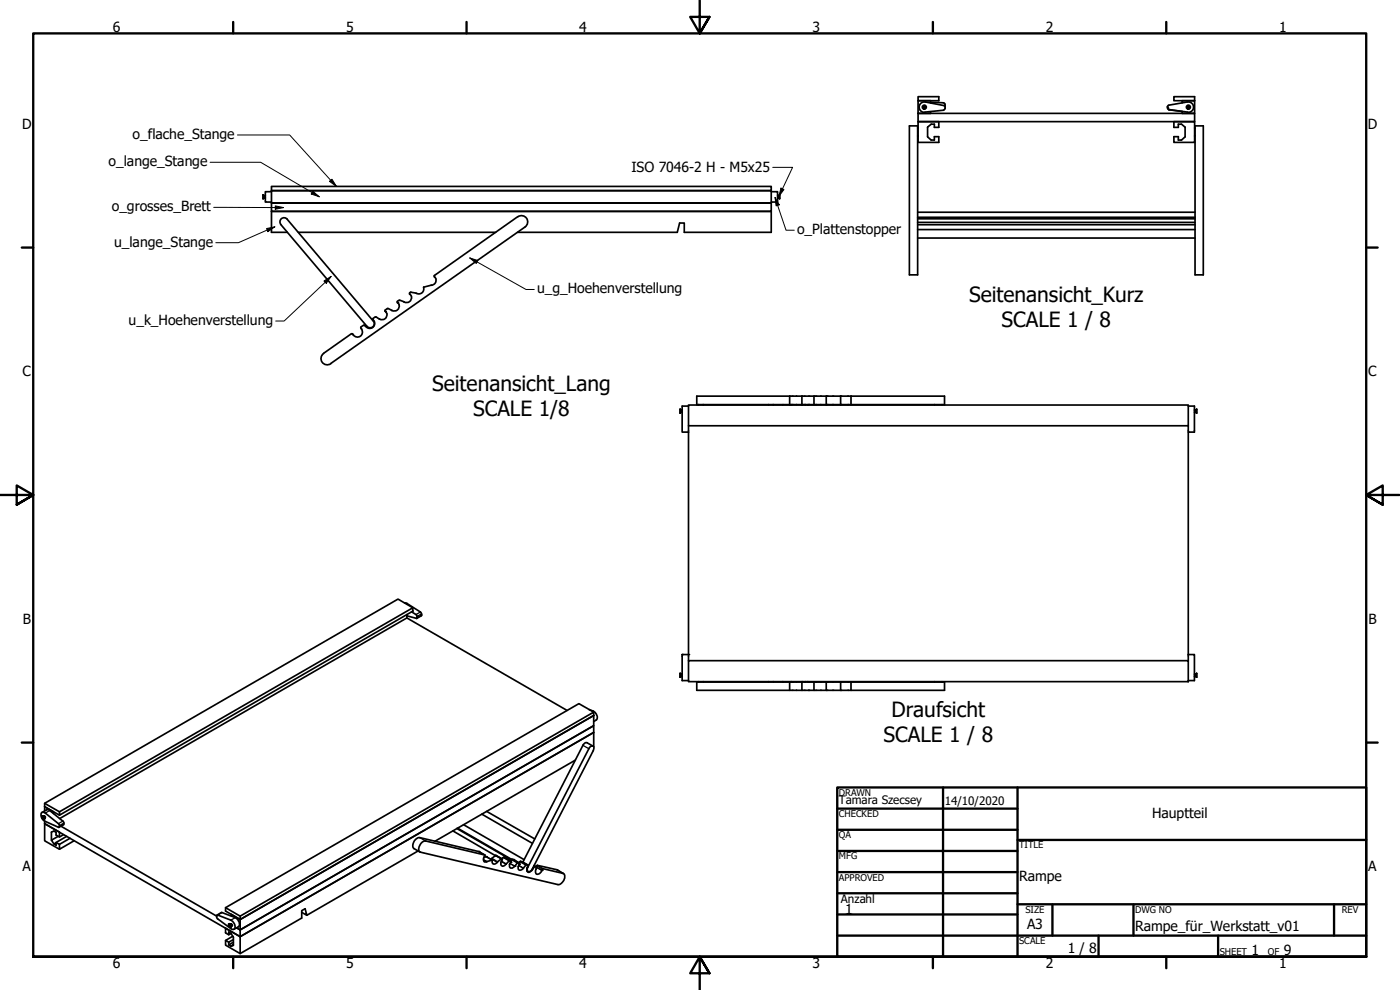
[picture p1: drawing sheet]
<svg xmlns="http://www.w3.org/2000/svg" width="420mm" height="297mm" viewBox="0 0 420 297" stroke-linecap="round" stroke-linejoin="round" font-family="sans-serif">
<!-- layer: Visible (ANSI) -->
<g fill="none" stroke="#000" stroke-width=".51">
<path d="M272.9 37.8h2.5v44.7h-2.5zM275.4 38.5h.1M275.5 29h6.2v1.2h-6.2zM275.5 36.5h6.2v1.7h-1.3v-.9h-.9l-1.1 .8v3l1.1 .9h.9v-1h1.3v1.7h-6.2zM277 32.1l.8 .1h-.4v.3v-.3zM277.1 32.1v.1M277.4 32.1h.1M277.4 31.7v.4zM277.4 32.4h.1M277.4 31.9h.1M277.7 32.1v.1M279.3 30.9v-.7h-3.8v6.3h83v-2.5h-83h3.8v-.5"/>
<path d="M279.3 30.7l3.8 .1 .4 .3 .2 .6M283.2 33.1l-5.6 .5M283.6 31.7l-.1 .2M283.6 32.5l-.4 .5M283.7 32.6l-.1-.7-.3-.2-5.6-1.1a1.57 1.57 0 0 0-1.9 1.5 1.57 1.57 0 0 0 1.8 1.6M350.4 32v.4M350.5 32.4l.4 .5 5.5 .7M350.5 32.5l.4 .4M350.8 31.6l-.4 .5M350.8 31.5l5.6-.9a1.56 1.56 0 0 1 1.8 1.5 1.56 1.56 0 0 1-1.8 1.6M352.3 29h6.2v1.2h-6.2zM352.3 36.5h6.2v6.2h-6.2v-1.7h1.3v1h1l1.1-.9v-3l-1.1-.8h-1v.9h-1.3z"/>
<path d="M354.8 30.8v-.6h3.7v3.8h-3.7v-.5l-4-.6M356.2 32.1l.9 .1h-.4l-.1 .3v-.3zM356.4 32.1v.1M356.6 32.1h.1M356.6 31.7l.1 .4zM356.6 32.4h.1M356.6 31.9h.1M356.9 32.1v.1M358.5 38.5h.1M358.6 37.8h2.5v44.7h-2.5zM79 58.5v1.1M79 58.5l.2 .2"/>
<path d="M79.2 59.4l-.2 .2M79.3 58.7h.1M79.3 59.4h.1M79.4 58.8v.5M79.4 59.3v.1M79.4 58.7v.6M79.4 58.7v.7M79.4 58.7h.2M79.4 59.4h.2M81.5 55.9h150v1.3h-150zM81.5 57.2h150v3.7h-150v2.5h150v-2.5h-150zM81.5 57.5h-1.9v3.1h1.9"/>
<path d="M231.5 57.5h1.9v3.1h-1.9M233.4 58.7h.1M233.4 59.4h.1M233.5 59.4h.1M233.5 58.7v.7M233.5 58.7l.1 .1M233.6 58.8v.5M233.6 58.7v.7M233.6 58.7v.1M233.6 59.4l.3 .2M233.7 58.7h-.1M233.9 58.5v1.1"/>
<path d="M233.9 58.5l-.2 .2M275.4 40.8h.1M358.5 40.8h.1M86.2 65.8l25.8 30.5a1.24 1.24 0 0 1-.1 1.8 1.24 1.24 0 0 1-1.8-.2l-25.8-30.5M86.2 65.8a1.24 1.24 0 0 0-1.8-.2 1.24 1.24 0 0 0-.1 1.8M86.2 69.7h-4.7v-6.3h150v6.3h-26.1v-2.8h-1.4l-.7 2.8h-48M89.5 69.7h59.3M155.4 65l-25 17.7M155.4 65a1.87 1.87 0 0 1 2.6 .5 1.87 1.87 0 0 1-.5 2.6l-58.2 41a1.87 1.87 0 0 1-2.6-.4 1.87 1.87 0 0 1 .4-2.6M275.4 65.6h83.2M275.4 67.4h83.2M275.4 66.7h83.2"/>
<path d="M275.4 63.7h83.2M275.4 65.2h83.2M275.4 68.9h83.2M275.4 71.4h83.2M108.4 98.1l-.1 .3a1.54 1.54 0 0 1 0 2.2 1.54 1.54 0 0 1-2.2-.1M112 95.6l.1 .5M112.1 96.1a1.54 1.54 0 0 1-.5 2.3 1.54 1.54 0 0 1-2.2-.8l-1.1 .5M112.9 95.1l-.9 .5M112.9 95.1l1 .6M113.9 95.7h.1M115.7 93.5h.1M115.7 93.5l.4 .5"/>
<path d="M116.1 94.1a1.49 1.49 0 0 1-.5 1.5 1.49 1.49 0 0 1-1.7 .1M116.3 92.6l-.8 .5 .1 .3M116.5 92.6h-.3M116.5 92.6l1.1 .5M117.5 93.1h.1M119.3 90.5l-.1 .2 .6 .7M119.8 90.1l-.5 .3M119.8 91.4a1.49 1.49 0 0 1-.6 1.6 1.49 1.49 0 0 1-1.6 .1M120 90.1h-.2M120 90.1l1.2 .4M123 87.9l-.1 .3 .6 .8M123.5 89.1a1.49 1.49 0 0 1-.6 1.4 1.49 1.49 0 0 1-1.6 .1"/>
<path d="M127.1 86.3a1.53 1.53 0 0 1-.5 1.6 1.53 1.53 0 0 1-1.8 .1l-1.5-.3-.4 .2M129.3 85.6l-2.2 .6M130.4 82.6v.4M130.4 83.1a1.44 1.44 0 0 1 .4 1.6 1.44 1.44 0 0 1-1.4 .9M105.8 100.2h-.3l-8.4 5.8M105.9 100.2l.1 .3M106 100.5h.1M237 118.9h7.3M237 118.9h-27.9v2.5h27.9M237 118.9v2.5M240.7 118.9v2.5M244.3 118.9h39.2v2.5h-39.2"/>
<path d="M244.3 118.9v2.5M248 118.9v2.5M252.3 118.9v2.5M255.4 118.9v2.5M204.2 122.8l.2 .2M204.2 122.8v1.1M204.4 123.7l-.2 .2M204.5 123h.1M204.5 123v.7M204.5 123.1v.5M204.5 123.6v.1M204.5 123.6l.1 .1"/>
<path d="M204.6 123v.7M204.6 123h.1M204.6 123.7h.1M206.6 121.5h150v6.2h-150zM206.6 121.8h-1.9v7.9h1.9M206.6 127.7v70.5M209.6 121.4v.1M211.1 121.4v.1M230.6 121.4v.1M232.1 121.4v.1M234.9 121.4v.1M237 121.4h7.3"/>
<path d="M237.4 121.4v.1M240.7 121.4v.1M241.7 121.4v.1M242.4 121.4v.1M280.5 121.4v.1M282.7 121.4v.1M356.6 121.8h1.9v7.9h-1.9v-2M356.6 129.7v68.5M358.5 123h.3l-.1 .7M358.5 123.7h.3M358.7 123.1v.6M358.7 123.7h.1"/>
<path d="M358.8 123.7l.3 .2M359.1 122.8v1.1M359.1 122.8l-.3 .2M121.5 181h.5l4.4 2.8 .2 .8-1.5 .9M122.1 184.4v1l-104.2 60.2M122.1 185.4l48.1 27.8M123.5 183.6l1.5 .9 .2 .8-.2 .3-2.9-.8M123.9 182.4l-4.5-2.6-106 61.2v1M206.6 198.2h150v6.3h-150zM206.6 196.5l-1.9-.1v7.8h1.9M356.6 196.4h1.9v7.8h-1.9M176.8 212.9l1.5 .6a1.75 1.75 0 0 1 .6 2.5l-.7 .5"/>
<path d="M178.2 213.7l-4.5-2.6-106 61.2v1.1l4.4 2.5M204.2 202l.2 .3M204.2 202v1.2M204.4 203l-.2 .2M204.4 202.9v.1M204.5 202.3h.1M204.5 202.3v.6M204.5 202.4v.5M204.5 202.9h.1M204.6 202.3v.6M204.6 202.3h.1M204.6 202.9h.1"/>
<path d="M209.6 204.5v.1M211.1 204.5v.1M230.6 204.5v.1M232.1 204.5v.1M234.9 204.5v.1M237 204.6h7.3M237 204.6h-27.9v2.5h27.9M237 204.6v2.5M237.4 204.5v.1M240.7 204.6v2.5M240.7 204.5v.1M241.7 204.5v.1"/>
<path d="M242.4 204.5v.1M244.3 204.6h39.2v2.5h-46.5M244.3 204.6v2.5M248 204.6v2.5M252.3 204.6v2.5M255.4 204.6v2.5M280.5 204.5v.1M282.7 204.5v.1M358.5 202.3h.3l-.1 .6M358.5 202.9h.2M358.7 202.4v.5M358.8 203l.3 .2"/>
<path d="M359.1 202v1.2M359.1 202l-.3 .3M172.7 228.1l-42.1 24.3M177.1 224.1a.68 .68 0 0 1 1-.2 .68 .68 0 0 1 0 1.1l-18.3 35.7a.82 .82 0 0 1-.7 .8 .82 .82 0 0 1-.9-.5l.2-.9zM178 223.9l-1.8-1a1 1 0 0 0-1.3 .7l-18 35.1M178.2 224v-4.2l-106.1 61.2-58.7-33.9v-.7M12.4 243.9l.3-.2 .7 .1 4.3 3.5a.58 .58 0 0 1-.1 1l-4.5-2.1a2.2 2.2 0 0 1-.7-2.3zM12.6 245a.51 .51 0 0 1 .6 .2 .51 .51 0 0 1-.1 .7l-.4-.2zM12.6 243.8l1.5-.9 .5 .1 4.4 3.4 .1 1-1.4 .8M12.6 244.8h.1a.6 .6 0 0 1 .6 .4 .6 .6 0 0 1-.1 .7M12.6 245.2h.2M12.6 245.2l.3 .5"/>
<path d="M12.6 245.2h.1M12.6 245.2l.3 .1M12.8 245.3h.1M12.9 245.3h.1M12.9 245l.1 .3M12.9 245l.1 .1M12.9 245v.3M13 245.5l-.1 .2M13 245.4l-.1 .3M13 245.3l.2 .2M13 245.4l.2 .2M13 245.4h.1"/>
<path d="M13 245.3l-.1 .1M13 244.8l.1 .2M13.1 244.9l.4 .3-.1 .3v-.3zM13.1 244.9l.5 .1-.1 .4M13.2 245l.3 .3-.1 .3M13.2 245.6h.1M13.4 242l2.7 1.6v.5M13.4 242v1.3M13.4 241l4.4 2.6M13.4 242l4.4 2.6M17.5 250.9l-2.1 1.2 .8 1.1 .6-.4M17.8 243.6l106.1-61.2v1l-106.1 61.2z"/>
<path d="M17.8 251.1v-1.4l-4.4-2.6v5.2l4.4 2.5M18.3 247.9l46.7 27M19 250.4l-1.2 .7-1-.5v-.9l-.6-.3-.8 .3v2.4M20 250.9l-3.2 1.9v.8l-.6-.4M21 251.5l-3.2 1.9-1-.6M22.2 252.3l-4.4 2.5v-1.4M125.5 255.3l-33.4 19.3M126 255.6l-1.7-1a2.23 2.23 0 0 1 1.7-3.3l17.7 4.2 1.8 1M135.9 249.3l12.8 7.4M137.1 248.6l16.3 9.4M137.3 248.5l16.2 9.4M139.1 247.4l18.2 10.5"/>
<path d="M144.6 244.3l15.2 8.7M145.2 257.3l.7-.3 1.8 1M145.5 256.5l-.3 .7a.85 .85 0 0 0-.1 1 .85 .85 0 0 0 .8 .4l1.8-.6M145.5 256.5l-17.7-4.2a2.39 2.39 0 0 0-1.9 3.3l41.5 9.8a2.21 2.21 0 0 0 1.7-3.3l-6.3-1.4a1.47 1.47 0 0 1-2 1.4l-.1-.8 .3-1.2M146 243.4l14.5 8.3M147.7 258a.84 .84 0 0 0 .4 1.3 .84 .84 0 0 0 1.1-.6l1.4-1a.43 .43 0 0 1 .2 .4 .43 .43 0 0 1-.3 .3 .84 .84 0 0 0 .1 1.4 .84 .84 0 0 0 1.2-.5l1-1 .5 .1M148.7 256.7l-1.4 1.2M148.7 256.7l2 1M150.6 257.7l.5-.5 .4 .1 1.8 1.1M153.2 258.3l.5-.5 2.2 1.1M153.3 258.4v.3a1 1 0 0 0-.4 1 1 1 0 0 0 .6 .8l.8-.4 1-1.2h.6M155.8 258.9l.3-.5 .6 .2 1.8 1"/>
<path d="M155.9 258.9l-.4 1.1a.81 .81 0 0 0 .5 1.1 .81 .81 0 0 0 1-.6l.9-1.1 .5 .2M158.4 259.6l-.2 .6a.88 .88 0 0 0 .2 1.4 .88 .88 0 0 0 1.3-.5l.7-1.1 .6 .1M160.3 259.7l.7 .4M65.2 274.6l4.1 1.5 .7 .6a1.26 1.26 0 0 1-.2 2.2l-4.6-3.3-.2-.3zM65.2 274.6l1.4-.8 4 1.5 .7 .6a1.77 1.77 0 0 1 .3 2.2l-1.4 .7M67.7 272.3l4.4 2.6M68.6 277.3a.54 .54 0 0 1 .6 .2 .54 .54 0 0 1-.1 .7l-.5-.3zM68.7 277.2a.64 .64 0 0 1 .6 .3 .64 .64 0 0 1 0 .7M68.7 277.6h.2M68.7 277.6l.3 .1v.4M68.7 277.6l.3 .1M69 277.4v.3"/>
<path d="M69 277.4v.1M69 277.2l.5 .5M69 277.9v.2M69 277.6v.1M69 277.8v.3M69 277.7l.3 .2M69 277.8l.3 .1M69 277.9h.1M69 277.7h.1M69.1 277.7l-.1 .1M69.2 277.2h.1a.33 .33 0 0 1 .4 .2 .33 .33 0 0 1-.2 .4M69.2 277.2l.3 .2v.4z"/>
<path d="M69.3 277.9h.1M69.5 274.9v-.5l2.6 1.5M69.5 277.7v.2M71 278.4l1.1 .6M72.1 275.9l106.1-61.2v3l-106.1 61.3zM72.1 274.9l106.1-61.2v1l-106.1 61.2zM72.1 279l106.1-61.3v2.1l-106.1 61.2zM90.6 273.7l1.5 .9-.5-1.9-1 .5v2.2l-18.5 10.7M158.2 261.4l.3 .1M160.9 260.1l.4-.5 5.9 1.4 1.9 1.1M68.6 280.5l-.9-.6v-1.4l4.4 2.5v5.1l-4.4-2.5v-1.4M69.3 280.1l-.7 .4v-.9l.7 .4 .7 1.2v2.4l-.7 .3 .7-.5"/>
<path d="M69.8 280.9l-2.1 1.3 .9 .5M70 282.7l-1.4 .8 .7 .4M70 281.9l-1.4 .8v.8"/>
<circle cx="277.4" cy="32.1" r=".6"/>
<circle cx="356.6" cy="32.1" r=".6"/>
</g>
<g fill="#000">
<circle cx="350.4" cy="32.4" r=".25"/>
<circle cx="79.3" cy="58.7" r=".25"/>
<circle cx="79.3" cy="59.4" r=".25"/>
<circle cx="233.6" cy="59.4" r=".25"/>
<circle cx="233.6" cy="58.7" r=".25"/>
<circle cx="115.6" cy="93.5" r=".25"/>
<circle cx="119.3" cy="90.9" r=".25"/>
<circle cx="242.7" cy="118.9" r=".25"/>
<circle cx="252.3" cy="118.9" r=".25"/>
<circle cx="204.5" cy="123" r=".25"/>
<circle cx="204.5" cy="123.7" r=".25"/>
<circle cx="242.7" cy="121.4" r=".25"/>
<circle cx="252.3" cy="121.4" r=".25"/>
<circle cx="204.7" cy="196.4" r=".25"/>
<circle cx="206.6" cy="196.4" r=".25"/>
<circle cx="204.5" cy="202.3" r=".25"/>
<circle cx="204.5" cy="202.9" r=".25"/>
<circle cx="242.7" cy="204.6" r=".25"/>
<circle cx="242.7" cy="207.1" r=".25"/>
<circle cx="252.3" cy="207.1" r=".25"/>
<circle cx="252.3" cy="204.6" r=".25"/>
<circle cx="13" cy="245.4" r=".25"/>
<circle cx="143.7" cy="255.5" r=".25"/>
<circle cx="145.9" cy="257" r=".25"/>
<circle cx="153.3" cy="258.7" r=".25"/>
<circle cx="154.1" cy="257.9" r=".25"/>
<circle cx="154.5" cy="259.9" r=".25"/>
<circle cx="155.8" cy="259.3" r=".25"/>
<circle cx="69.1" cy="277.7" r=".25"/>
<circle cx="69.5" cy="277.7" r=".25"/>
<circle cx="162.6" cy="261.2" r=".25"/>
</g>
<!-- layer: Visible Narrow (ANSI) -->
<g fill="none" stroke="#000" stroke-width=".38">
<path d="M122.2 181.1l-.2 .1M126.2 183.6l-1.4 .8M126.5 184.2l-1.3 .8M126.6 184.5l-1.4 .8M178 213.3l-.3 .1M174.9 223.6l1.8 1M13.1 244.9l.3 .3v.3M13.1 245l.3 .3M14.9 243.2l-1.3 .8M18.9 246.4l-1.4 .7M19.1 247.3l-1.3 .7M19.2 246.9l-1.4 .8"/>
<path d="M126 251.3l1.8 1M143.7 255.5l1.8 1M145.1 257.9l1.1 .6M145.1 258l.9 .6M145.9 257l1.8 1M147.4 257.7l1.8 1M147.6 257.5l1.8 1.1M148.7 256.7l1.7 1M148.8 256.7l1.9 1M150.4 258.5l1.4 .8M150.5 258.4l1.5 .8M151 257.3l1.8 1"/>
<path d="M151.2 257.2l1.8 1M151.5 257.3l1.8 1.1M153 259.1l1.5 .8M153.5 257.9l1.8 1M153.7 257.8l1.7 1.1M154.1 257.9l1.8 1M155.6 259.7l1.4 .8M155.7 259.6l1.4 .9M156 258.6l1.8 1M156.2 258.4l1.8 1M156.7 258.6l1.7 1M160.2 259.9l.3 .1"/>
<path d="M160.3 259.7l.7 .4M161 259.8l1.8 1M161.3 259.6l1.7 1.1M66.6 273.8l-1.3 .8M69.2 277.3l.3 .5M69.2 277.3l.3 .4M70.6 275.3l-1.3 .8M158.3 260.1h.1M159.8 260.5l.2 .1M160 260.4l.1 .1M160.1 260.1h.2M161.1 260.3l1.5 .9"/>
<path d="M167.2 261l1.8 1.1"/>
</g>
<!-- layer: Border (ANSI) -->
<g fill="none" stroke="#000" stroke-width=".7">
<path d="M70 6.6v3.4M140 6.6v3.4M210 0v10l-2.9-4.9h5.8l-2.9 4.9 2.9-4.9M280 6.6v3.4M350 6.6v3.4M6.5 74.3h3.5M410 74.3h3.4M0 148.5h10l-5-2.8v5.7l5-2.9-5 2.9M420 148.5h-10l5-2.8v5.7l-5-2.9 5 2.9M6.5 222.8h3.5M251.3 236.3h158.7v50.8h-158.7zM283 236.3v50.8"/>
<path d="M305.4 236.3v50.8M410 222.8h3.4M251.3 242.6h54.1M251.3 249h54.1M251.3 255.3h54.1M305.4 252h104.6M251.3 261.7h54.1M251.3 268h54.1M251.3 274.4h54.1M305.4 271.3h104.6M315.8 271.3v9.4M340.2 271.3v9.4"/>
<path d="M400.4 271.3v9.4M10 287.1v-277.1h400v277.1h-400h400M70 287.1v3.4M140 287.1v3.4M212.9 292l-2.9-4.9 2.9 4.9h-5.8l2.9-4.9v9.9M251.3 280.7h158.7M280 287.1v3.4M329.7 280.7v6.4M350 287.1v3.4M365.6 280.7v6.4"/>
</g>
<!-- layer: Symbol (ANSI) -->
<g fill="none" stroke="#000" stroke-width=".3">
<path d="M63.1 48.7h15.1l17.6 10.3M71.2 40.5h15.7l14.1 15.4M93.9 57.4l1.9 1.6-2.4-.8zM98.9 54.4l.7-.6 1.4 2.1zM231.9 50.2h6l-4.2 8.7M232.6 59.2l1.3 2.3-1 .3zM232.6 59.2l3.3 9.9h2.5M234.4 56.4l.9 .5-1.6 2zM64.1 62.2l21 .1M80 68.6l2.5-.5-2.1 1.4zM82.5 68.1l-10.9 4.7h-6.8M82.6 61.8l2.5 .5-2.5 .5z"/>
<path d="M141 77.4l2.4 .8-.5 .8zM141 77.4l16.9 9.5h2.4M97.2 84.3l2.2-1.4-1.5 2.1zM99.4 82.9l-14.1 13.4h-2.6"/>
</g>
<g fill="#000">
<path d="M93.9 57.4l1.9 1.6-2.4-.8z" fill-rule="evenodd"/>
<path d="M98.9 54.4l.7-.6 1.4 2.1z" fill-rule="evenodd"/>
<path d="M234.4 56.4l.9 .5-1.6 2z" fill-rule="evenodd"/>
<path d="M80 68.6l2.5-.5-2.1 1.4z" fill-rule="evenodd"/>
<path d="M82.6 61.8l2.5 .5-2.5 .5z" fill-rule="evenodd"/>
<path d="M141 77.4l2.4 .8-.5 .8z" fill-rule="evenodd"/>
<path d="M232.6 59.2l1.3 2.3-1 .3z" fill-rule="evenodd"/>
<path d="M97.2 84.3l2.2-1.4-1.5 2.1z" fill-rule="evenodd"/>
</g>
<g font-size="6.3">
<text x="290.8" y="90.5">Seitenansicht_Kurz</text>
<text x="300.6" y="98">SCALE 1 / 8</text>
<text x="129.7" y="117.5">Seitenansicht_Lang</text>
<text x="142" y="125">SCALE 1/8</text>
<text x="267.6" y="215.2">Draufsicht</text>
<text x="265.2" y="222.7">SCALE 1 / 8</text>
</g>
<g font-size="4.2">
<text x="33.8" y="9.6">6</text>
<text x="103.9" y="9.6">5</text>
<text x="173.9" y="9.6">4</text>
<text x="243.8" y="9.6">3</text>
<text x="313.9" y="9.6">2</text>
<text x="383.9" y="9.6">1</text>
<text x="6.7" y="38.7">D</text>
<text x="39.8" y="41.6">o_flache_Stange</text>
<text x="410.5" y="38.7">D</text>
<text x="32.6" y="49.8">o_lange_Stange</text>
<text x="189.5" y="51.7">ISO 7046-2 H - M5x25</text>
<text x="33.5" y="63.3">o_grosses_Brett</text>
<text x="239.2" y="70.3">o_Plattenstopper</text>
<text x="34.2" y="74">u_lange_Stange</text>
<text x="161.2" y="88">u_g_Hoehenverstellung</text>
<text x="38.6" y="97.5">u_k_Hoehenverstellung</text>
<text x="6.8" y="113">C</text>
<text x="410.7" y="113">C</text>
<text x="6.9" y="187.2">B</text>
<text x="410.7" y="187.2">B</text>
<text x="345.8" y="245.5">Hauptteil</text>
<text x="6.8" y="261.4">A</text>
<text x="410.7" y="261.4">A</text>
<text x="305.9" y="264.3">Rampe</text>
<text x="253.6" y="274.1">1</text>
<text x="308.2" y="278.8">A3</text>
<text x="340.7" y="279.3">Rampe_für_Werkstatt_v01</text>
<text x="320.4" y="285.9">1 / 8</text>
<text x="375.6" y="286.5">1</text>
<text x="385.3" y="286.5">9</text>
<text x="33.8" y="290.5">6</text>
<text x="103.9" y="290.5">5</text>
<text x="173.9" y="290.5">4</text>
<text x="243.8" y="290.5">3</text>
<text x="313.9" y="290.5">2</text>
<text x="383.9" y="290.5">1</text>
</g>
<g font-size="3.5">
<text x="251.8" y="241.3">Tamara Szecsey</text>
<text x="283.5" y="241.5">14/10/2020</text>
<text x="252.3" y="270.8">Anzahl</text>
</g>
<g font-size="2.8">
<text x="251.8" y="238.8">DRAWN</text>
<text x="251.8" y="245.2">CHECKED</text>
<text x="251.8" y="251.5">QA</text>
<text x="251.8" y="257.9">MFG</text>
<text x="305.9" y="254.6">TITLE</text>
<text x="251.8" y="264.2">APPROVED</text>
<text x="307.7" y="273.9">SIZE</text>
<text x="340.7" y="273.9">DWG NO</text>
<text x="402.7" y="273.9">REV</text>
<text x="305.9" y="283.3">SCALE</text>
<text x="366.1" y="286.5">SHEET</text>
<text x="380.5" y="286.5">OF</text>
</g>
</svg>
